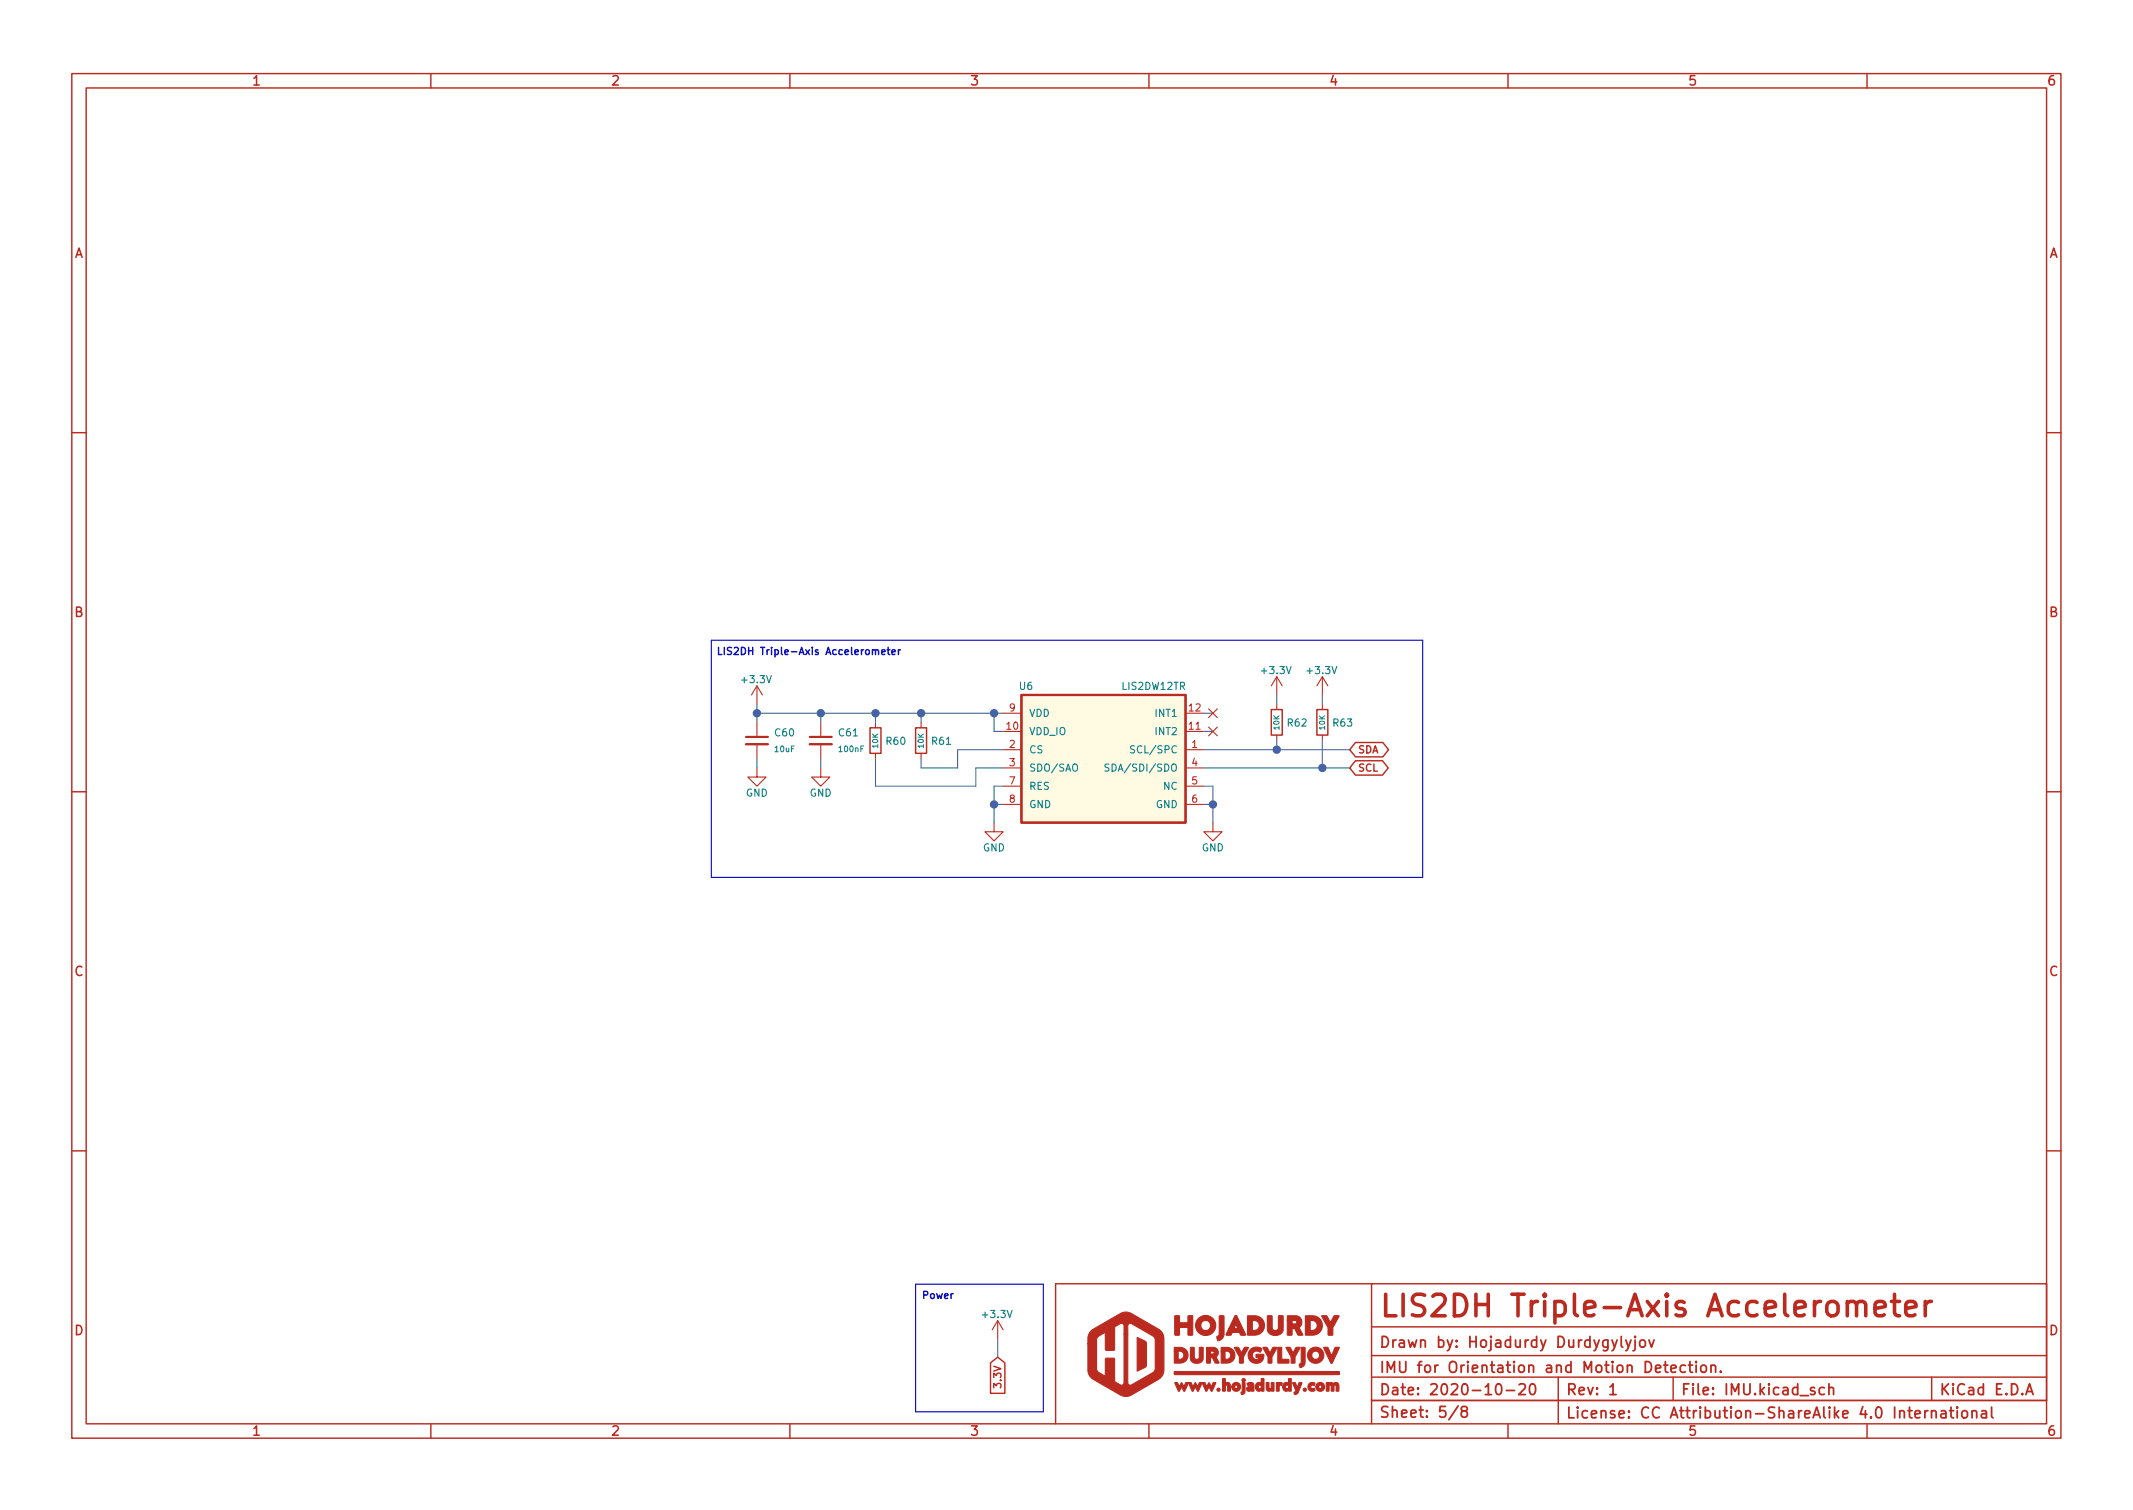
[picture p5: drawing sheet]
<svg xmlns="http://www.w3.org/2000/svg" width="297mm" height="210mm" viewBox="0 0 297 210" stroke-linecap="round" stroke-linejoin="round" font-family="sans-serif">
<g fill="none" stroke="#ba2a1f" stroke-width=".2">
<path d="M10 10.2h277v190.1h-277zM12 12.2h273v186.1h-273zM60 10.2v2M110 10.2v2M160 10.2v2M210 10.2v2M260 10.2v2M10 60.2h2M285 60.2h2M177 98.8h1.6v3.6h-1.6zM183.4 98.8h1.5v3.6h-1.5zM10 110.2h2"/>
<path d="M121.2 101.3h1.5v3.6h-1.5zM127.5 101.3h1.5v3.6h-1.5zM188.8 105.9h3.7l.8 1-.8 1h-3.7l-.8-1zM188.8 103.4h3.8l.8 1-.8 1h-3.8l-.8-1zM285 110.2h2M10 160.2h2M191 178.8h94v16.2h-94zM191 178.8h-44v19.5M285 160.2h2M60 198.3v2M110 198.3v2M137.9 189.8l1-.8 1 .8v4.2h-2z"/>
<path d="M160 198.3v2M191 188.8h94M191 184.8h94M191 195h94M191 191.8h94M191 195v3.3M210 198.3v2M217 191.8v6.5M233 191.8v3.2M260 198.3v2M269 191.8v3.2"/>
</g>
<g fill="none" stroke="#ba2a1f" stroke-width=".25">
<path d="M203.1 195.8l-1.3 1.9M203.8 196.5l-.2-.1a.31 .31 0 0 1-.1-.3 .31 .31 0 0 1 .3-.3l.4 .1a.31 .31 0 0 1 .1 .3 .31 .31 0 0 1-.2 .3h-.3l-.3 .3 .1 .4 .2 .1h.3l.2-.3v-.4l-.2-.1M208.5 192.8a.36 .36 0 0 1 .6 .2 .77 .77 0 0 1-.5 1.2 1 1 0 0 1-.1-1.4zM209.8 193.6h1.1M211.6 192.8l.2-.1 .5 .1a.41 .41 0 0 1 0 .5l-.8 .9h.9M213.1 192.8a.36 .36 0 0 1 .4-.1 .36 .36 0 0 1 .3 .3 .77 .77 0 0 1-.5 1.2 .91 .91 0 0 1-.2-1.4zM224.2 193.1l.4-.4v1.5M224.2 194.2h.9M224.5 186.6l.3 1M225.2 186.6l-.5 1.3-.2 .2M225.8 186.1v1.3l.2 .2M226.4 186.6l.4 1"/>
<path d="M227.1 186.6l-.5 1.3-.2 .2M227.7 186.6v1.3l-.1 .1-.2 .1M227.7 186.1l-.1 .1h.1h.1l-.1-.1v.1M228.5 186.7a.41 .41 0 0 1 .6 .2v.4a.41 .41 0 0 1-.4 .3 .41 .41 0 0 1-.4-.3v-.4zM229.6 186.6l.4 1 .3-1M230.6 190.6l.7-.2-.1-.2-.4-.1-.2 .2v.7l.2 .1 .4-.1M231.7 190.1h.6M231.9 189.6v1.3l.1 .1 .3 .1M232.7 190.6l.7-.2-.1-.2-.4-.1-.2 .2 .1 .7 .1 .1 .4-.1M234.7 190.2l-.4-.1-.3 .3v.4l.1 .2 .2 .1 .4-.1M235.1 190.1h.6M235.3 189.6v1.3l.1 .1 .3 .1"/>
<path d="M236.2 189.6l-.1 .1h.1h.1l-.1-.1v.1M236.2 190.1v1M237 190.2a.41 .41 0 0 1 .6 .2v.4a.41 .41 0 0 1-.4 .3 .41 .41 0 0 1-.4-.3v-.4zM238.3 190.2a.37 .37 0 0 1 .6 .1v.8M238.3 190.1v1M239.6 190.9l.1 .1-.1 .1v-.1v-.1v.2M254.1 193.3l-.5-.1-.3 .3v.4l.2 .2 .1 .1 .5-.1M254.7 193.3a.37 .37 0 0 1 .6 .1v.8M254.7 192.7v1.5M266.7 196.9l.7-.1-.1-.3-.4-.1-.2 .2 .1 .8h.1h.4M268.1 196.4v1M268.5 196.4l-.3 .1-.1 .2"/>
<path d="M269 196.6a.37 .37 0 0 1 .6 0v.8M269 196.4v1M270.3 196.5l.2-.1 .4 .1 .1 .9M271 196.8l-.5 .1a.29 .29 0 0 0-.2 .2 .29 .29 0 0 0 .2 .3h.5M271.5 196.4h.6M271.7 195.9v1.3l.1 .2h.3M272.6 195.9l-.1 .1 .1 .1v-.1v-.1v.2M272.6 196.4v1M273.3 196.5a.41 .41 0 0 1 .7 .2v.4a.41 .41 0 0 1-.4 .3 .41 .41 0 0 1-.4-.3v-.4zM274.6 196.6a.37 .37 0 0 1 .7 0v.8M274.6 196.4v1M276 196.5l.1-.1 .5 .1v.9"/>
<path d="M276.6 196.8l-.5 .1a.29 .29 0 0 0-.2 .2 .29 .29 0 0 0 .2 .3h.5M277.3 195.9v1.3l.3 .2M282.1 194.2l.5-1.5 .5 1.5M282.3 193.8h.7"/>
</g>
<path d="M257.3 181.5a.75 .75 0 0 1 1.2 .1v1.6M257.3 181.2v2M258.5 181.6l.2-.2 .3-.2h.4l.3 .2 .1 .2v1.6M261.1 182.2l1.4-.3-.1-.5-.3-.2h-.6l-.2 .2-.2 .2v1.2l.2 .3 .2 .1h.6l.3-.1M263.4 181.2h1.1M263.8 180.2v2.6l.2 .3 .3 .1h.2M265.4 182.2l1.4-.3v-.3l-.1-.2-.3-.2h-.6l-.3 .2-.1 .2v1.2l.1 .3 .3 .1h.6l.3-.1M268.1 181.2v2M269 181.2a.76 .76 0 0 0-.9 .6" fill="none" stroke="#ba2a1f" stroke-width=".5"/>
<g fill="#ba2a1f" stroke="#ba2a1f" stroke-width=".15">
<path d="M152 185.3l4.1-2.4 .7-.2 .7 .2 3.9 2.2a1.57 1.57 0 0 1 .7 1.5v4.3a2.4 2.4 0 0 1-1.5 1.6l-3.1 1.8-.9 .1-.6-.1-3.7-2.2a1.56 1.56 0 0 1-.8-1.2v-3.8h1.2v3.5l.1 .3 .3 .2 .8 .4v-2.3l.1-.1h1.2v3.2l.7 .5a.37 .37 0 0 0 .4 0 .37 .37 0 0 0 .2-.4v-6.6h.6v6.8a.47 .47 0 0 0 .8 .1l2.6-1.6 .3-.3 .1-4.2-.1-.3-.2-.3-3.1-1.7a.36 .36 0 0 0-.4 .4v1.1h-.6v-1.2a.49 .49 0 0 0-.8-.1l-.5 .3v3.1l-.1 .1h-1l-.2-.1v-2.3l-1 .6-.2 .3v.6h-1.2v-.5a1.58 1.58 0 0 1 .5-1.3z"/>
<path d="M173 192.5h.4v1.3a.32 .32 0 0 1-.2 .3 .32 .32 0 0 1-.4-.1v-.1l.2-.2z"/>
<path d="M180 192.5h.4l.3 .7 .2-.7h.2a.14 .14 0 0 1 .2 .1 .14 .14 0 0 1-.1 .1l-.3 .9a.46 .46 0 0 1-.7 .5 .24 .24 0 0 1 .2-.4z"/>
<path d="M163.6 192.5h.2a.6 .6 0 0 1 .4 .6l.3-.6 .4 .6 .1-.3a.27 .27 0 0 1 .2-.3 .27 .27 0 0 1 .3 .1l-.4 .8a.26 .26 0 0 1-.2 .3l-.4-.6-.1 .3a.29 .29 0 0 1-.3 .3z"/>
<path d="M165.5 192.5h.4l.2 .6 .3-.6 .4 .6 .1-.3a.27 .27 0 0 1 .2-.3 .27 .27 0 0 1 .3 .1l-.4 .8a.25 .25 0 0 1-.2 .3l-.3-.6-.2 .3a.29 .29 0 0 1-.3 .3z"/>
<path d="M167.4 192.5h.2a.61 .61 0 0 1 .4 .6l.3-.6 .4 .6 .1-.3a.27 .27 0 0 1 .2-.3 .27 .27 0 0 1 .3 .1l-.3 .8a.25 .25 0 0 1-.3 .3l-.3-.6-.3 .6a.19 .19 0 0 1-.2 0 .19 .19 0 0 1-.1-.2z"/>
<path d="M171.7 192.7a.61 .61 0 0 1 1 .1 .61 .61 0 0 1-.4 .9 .61 .61 0 0 1-.8-.6h.4a.21 .21 0 0 0 .3 .2 .21 .21 0 0 0 .1-.4 .22 .22 0 0 0-.4 .2h-.4z"/>
<path d="M173.7 192.6a.54 .54 0 0 1 .7-.1 .54 .54 0 0 1 .2 .6v.3a.2 .2 0 0 1-.1 .3 .2 .2 0 0 1-.2-.1l-.1 .1a.34 .34 0 0 1-.4 0 .34 .34 0 0 1-.2-.4l.5 .1 .1-.1v-.1l-.6 .1 .2-.2 .4-.1-.1-.2-.3 .1z"/>
<path d="M175.6 192h.4v1.6l-.1 .1a.17 .17 0 0 1-.2 0 .17 .17 0 0 1-.1-.1 .48 .48 0 0 1-.5 .1 .48 .48 0 0 1-.3-.6h.4a.22 .22 0 0 0 .3 .2 .22 .22 0 0 0 .1-.4 .22 .22 0 0 0-.4 .2h-.4a.48 .48 0 0 1 .3-.5 .48 .48 0 0 1 .5 .1z"/>
<path d="M176.3 192.5h.4v.8l.2 .1 .1-.2v-.7h.4v1.2h-.3v-.2a.44 .44 0 0 1-.6 .1 .44 .44 0 0 1-.2-.5z"/>
<path d="M179.4 192h.4v1.6l-.1 .1a.17 .17 0 0 1-.2 0 .17 .17 0 0 1 0-.1 .48 .48 0 0 1-.6 .1 .48 .48 0 0 1-.3-.6h.4a.22 .22 0 0 0 .3 .2 .22 .22 0 0 0 .1-.4 .22 .22 0 0 0-.4 .2h-.4a.48 .48 0 0 1 .3-.5 .48 .48 0 0 1 .5 .1z"/>
<path d="M182.3 192.7a.45 .45 0 0 1 .4-.3 .45 .45 0 0 1 .4 .3 .21 .21 0 0 1-.1 .2 .21 .21 0 0 1-.3 0 .27 .27 0 0 0-.1 .4 .27 .27 0 0 0 .4 0 .26 .26 0 0 1 .1 .4 .26 .26 0 0 1-.4 0 .63 .63 0 0 1-.5-.4 .63 .63 0 0 1 .1-.6z"/>
<path d="M183.4 192.7a.62 .62 0 0 1 1 .1 .62 .62 0 0 1-.4 .9 .62 .62 0 0 1-.7-.6h.3a.22 .22 0 0 0 .4 .2 .22 .22 0 0 0 0-.4 .22 .22 0 0 0-.4 .1l-.3 .1z"/>
<path d="M170.3 192h.3v.7a.43 .43 0 0 1 .6-.1 .43 .43 0 0 1 .1 .5v.6h-.3v-.7a.17 .17 0 0 0-.3-.1 .17 .17 0 0 0-.1 .2v.6h-.3z"/>
<path d="M177.7 192.6l.4-.1v.2a.23 .23 0 0 1 .3-.2 .23 .23 0 0 1 .2 .3 .23 .23 0 0 1-.4 .1l-.1 .8h-.3z"/>
<path d="M184.7 192.5h.3l.1 .2a.34 .34 0 0 1 .6 0 .48 .48 0 0 1 .6-.1 .48 .48 0 0 1 .2 .6l-.1 .5h-.3v-.6a.17 .17 0 0 0-.1-.2 .17 .17 0 0 0-.2 .1v.7h-.1h-.3v-.7a.16 .16 0 0 0-.2-.1 .16 .16 0 0 0-.1 .2v.5a.2 .2 0 0 1-.2 .1 .2 .2 0 0 1-.2-.1z"/>
<path d="M163.5 191h22.9h.1v.2v.2h-.2h-22.7z"/>
<path d="M181.2 187.6l.6 .1-.1 2.1a.56 .56 0 0 1-.7 .5 .48 .48 0 0 1 .2-.6z"/>
<path d="M184.3 187.6h.6l.5 1.2 .5-1.2h.6l-.8 1.9a.26 .26 0 0 1-.3 .3z"/>
<path d="M165.8 187.6h.3a.17 .17 0 0 1 .2 0 .17 .17 0 0 1 0 .2v1.3a.36 .36 0 0 0 .5 .2 .36 .36 0 0 0 .2-.4v-1.3h.5l.1 1.6a.91 .91 0 0 1-1 .6 .91 .91 0 0 1-.8-.8z"/>
<path d="M174.1 187.9a1.09 1.09 0 0 1 1.6 0 .25 .25 0 0 1-.1 .3 .25 .25 0 0 1-.3 0 .58 .58 0 0 0-.8 .1 .58 .58 0 0 0 .1 .8 .58 .58 0 0 0 .8-.1h-.5l.1-.4h1a1.09 1.09 0 0 1-1.2 1.2 1.09 1.09 0 0 1-.9-1.4z"/>
<path d="M182.4 187.9a1.13 1.13 0 0 1 1.8 .2 1.13 1.13 0 0 1-.7 1.7 1.13 1.13 0 0 1-1.4-1.1h.6a.55 .55 0 0 0 .8 .5 .55 .55 0 0 0 0-.9 .55 .55 0 0 0-.8 .3v.1h-.6l.1-.4z"/>
<path d="M168 187.6h1a.78 .78 0 0 1 .6 .6 .78 .78 0 0 1-.2 .8l.3 .6a.17 .17 0 0 1 0 .2 .17 .17 0 0 1-.2 0h-.3l-.4-.7h-.2v.7h-.6v-1.3h.8a.22 .22 0 0 0 .3-.2 .22 .22 0 0 0-.4-.2h-.1v.4h-.6z"/>
<path d="M171.9 187.6h.6l.4 .8 .4-.8h.3a.16 .16 0 0 1 .3 .1 .15 .15 0 0 1-.1 .2l-.3 .4a1.49 1.49 0 0 0-.3 1.4l-.1 .1h-.5a1.85 1.85 0 0 0-.5-1.7z"/>
<path d="M175.9 187.6h.5l.5 .8 .4-.8h.3a.15 .15 0 0 1 .2 .1 .15 .15 0 0 1-.1 .2l-.2 .4a1.49 1.49 0 0 0-.4 1.4l-.1 .1h-.4a1.85 1.85 0 0 0-.5-1.7z"/>
<path d="M179.1 187.6h.6l.4 .8 .4-.8h.3a.16 .16 0 0 1 .3 .1 .15 .15 0 0 1-.2 .2l-.2 .4a1.49 1.49 0 0 0-.4 1.4v.1h-.5a1.77 1.77 0 0 0-.5-1.7z"/>
<path d="M163.5 187.6h.9a1.11 1.11 0 0 1 1 1.3 1.11 1.11 0 0 1-1.3 .9h-.6v-1.7h.6v1.2h.1a.57 .57 0 0 0 .7-.6 .57 .57 0 0 0-.7-.6h-.7z"/>
<path d="M170.1 187.6h.8a1.11 1.11 0 0 1 1.1 1.3 1.11 1.11 0 0 1-1.4 .9h-.5v-1.7h.5v1.2h.2a.57 .57 0 0 0 .6-.6 .57 .57 0 0 0-.7-.6h-.6z"/>
<path d="M178 187.6h.5v1.7h1v.5h-1.5z"/>
<path d="M169.8 183.2l.7 .1v2.5a.81 .81 0 0 1-.9 .8 .43 .43 0 0 1 .1-.7z"/>
<path d="M166.9 183.6a1.4 1.4 0 0 1 2.2 .3 1.4 1.4 0 0 1-.8 2 1.4 1.4 0 0 1-1.8-1.3h.7a.68 .68 0 0 0 1 .5 .68 .68 0 0 0 .1-1.1 .68 .68 0 0 0-1.1 .5v.1h-.7a1.34 1.34 0 0 1 .4-1z"/>
<path d="M176.5 183.2h.7v1.8a.44 .44 0 0 0 .4 .3 .44 .44 0 0 0 .4-.4v-1.7h.6l.1 2a1.15 1.15 0 0 1-1.2 .8 1.15 1.15 0 0 1-1-.9z"/>
<path d="M163.6 183.2l.7 .1v.9h1.1v-1h.7v2.7h-.7v-1.1h-1.1v1.1h-.7z"/>
<path d="M172 183.2a.28 .28 0 0 1 .4 .3l1 2.2a.16 .16 0 0 1 .1 .2 .16 .16 0 0 1-.3 0h-.4l-.2-.4h-1l-.2 .4h-.5a.14 .14 0 0 1-.2-.1 .14 .14 0 0 1 .1-.1l.3-.7h1.3l-.3-.6-.3 .6h-.7z"/>
<path d="M179.3 183.2h.9a.91 .91 0 0 1 1 .5 .91 .91 0 0 1-.3 1.1l.4 .9a.13 .13 0 0 1 .1 .1 .13 .13 0 0 1-.1 .1h-.6l-.4-.9h-.4v.9h-.6v-2h.6v.4h.3a.26 .26 0 0 0 .4-.1 .26 .26 0 0 0-.3-.3h-1z"/>
<path d="M184.1 183.2h.7l.5 1 .5-1h.5a.13 .13 0 0 1 .2 .1 .13 .13 0 0 1-.1 .1l-.3 .6a1.93 1.93 0 0 0-.5 1.8l-.1 .1h-.5a2.2 2.2 0 0 0-.6-2z"/>
<path d="M173.7 183.2h1.2a1.38 1.38 0 0 1 1.2 1.7 1.38 1.38 0 0 1-1.8 1h-.6v-2h.7v1.4a.75 .75 0 0 0 1-.8 .7 .7 0 0 0-.8-.6h-.9z"/>
<path d="M181.8 183.2h1.1a1.38 1.38 0 0 1 1.2 1.7 1.38 1.38 0 0 1-1.7 1h-.6v-2h.7v1.4a.75 .75 0 0 0 .9-.8 .71 .71 0 0 0-.7-.6h-.9z"/>
<path d="M158.4 186.2l1.2 .6 .1 .8-.1 2.6-.1 .2-1.1 .5z"/>
<circle cx="169.7" cy="193.5" r=".22"/>
<circle cx="181.7" cy="193.5" r=".22"/>
<circle cx="173.2" cy="192.2" r=".23"/>
</g>
<path d="M103.9 103.6h3M112.8 103.6h3" fill="none" stroke="#ba2a1f" stroke-width=".33"/>
<path d="M142.2 96.8h22.9v17.7h-22.9zM103.9 102.6h3M112.8 102.6h3" fill="none" stroke="#ba2a1f" stroke-width=".3"/>
<g fill="none" stroke="#ba2a1f" stroke-width=".15">
<path d="M105.4 95.5v2.5M105.4 95.5l-.8 1.3M105.4 95.5l.8 1.3M139.7 99.3h2.5M165.1 99.3h2.5M168.3 98.7l1.2 1.2M169.5 98.7l-1.2 1.2M177.8 94.2v2.6M177.8 98v.8M177.8 94.2l-.8 1.3M177.8 94.2l.8 1.3M184.1 94.2l-.7 1.3"/>
<path d="M184.1 94.2v2.6M184.1 98v.8M184.1 94.2l.8 1.3M105.4 106.9v1.3h1.3l-1.3 1.3-1.3-1.3h1.3M105.4 100.6v2M105.4 103.6v2.1M114.3 106.9v1.3h1.3l-1.3 1.3-1.3-1.3h1.3M114.3 100.6v2M114.3 103.6v2.1M121.9 100.6v.7M121.9 104.9v.8M128.3 100.6v.7"/>
<path d="M128.3 104.9v.8M138.4 114.5v1.3h1.3l-1.3 1.3-1.2-1.3h1.2M139.7 104.4h2.5M139.7 101.8h2.5M139.7 109.5h2.5M139.7 106.9h2.5M139.7 112h2.5M165.1 104.4h2.5M165.1 101.8h2.5M165.1 109.5h2.5M165.1 106.9h2.5M165.1 112h2.5"/>
<path d="M168.3 101.2l1.2 1.3M168.9 114.5v1.3h1.3l-1.3 1.3-1.3-1.3h1.3M169.5 101.2l-1.2 1.3M177.8 102.4v.7M184.1 102.4v.7M138.9 183.9l-.7 1.3M138.9 183.9v2.5M138.9 183.9l.8 1.3"/>
</g>
<path d="M142.2 96.8h22.9v17.7h-22.9z" fill="#fffae1" stroke="#fffae1" stroke-width=".14"/>
<path d="M149.4 106.5l.2-.1a.34 .34 0 0 1 .4 .3v.3a.33 .33 0 0 1-.3 .4 .33 .33 0 0 1-.3-.4zM154.4 106.4h-.3l-.2 .2 .1 .2 .4 .2v.3l-.2 .1-.3-.1M158 103.9l-.4-.1-.1 .1v.3l.4 .2 .1 .3-.2 .1h-.4" fill="none" stroke="#008484" stroke-width=".15"/>
<path d="M122.8 90.8l.5-.1-.1-.2h-.3l-.1 .1v.5h.4M123.5 90.5h.4M123.7 90.1v.9l.2 .1M124.2 90.8l.5-.1-.1-.2h-.3l-.1 .1 .1 .5h.3M125.1 90.5v.6M125.4 90.5l-.3 .2" fill="none" stroke="#0000c2" stroke-width=".2"/>
<path d="M99.1 89.1h99v33.1h-99zM127.5 178.8h17.8v17.8h-17.8z" fill="none" stroke="#0000c2" stroke-width=".15"/>
<g fill="none" stroke="#437584" stroke-width=".15">
<path d="M105.4 98v2.6M105.4 99.3h34.3M114.3 99.3v1.3M121.9 99.3v1.3M128.3 99.3v1.3M138.4 99.3v2.5h1.3M167.6 99.3h1.3M177.8 96.8v1.2M184.1 96.8v1.2M105.4 105.7v1.2M114.3 105.7v1.2M121.9 105.7v3.8h14v-2.6h3.8"/>
<path d="M138.4 112h1.3M139.7 104.4h-6.4v2.5h-5v-1.2M139.7 109.5h-1.3v5M167.6 106.9h20.4M167.6 109.5h1.3v5M167.6 112h1.3M167.6 101.8h1.3M167.6 104.4h20.4M177.8 103.1v1.3M184.1 103.1v3.8M138.9 186.4v2.6"/>
</g>
<g fill="#437584" stroke="#437584" stroke-width=".15">
<circle cx="114.3" cy="99.3" r=".51"/>
<circle cx="121.9" cy="99.3" r=".51"/>
<circle cx="138.4" cy="112" r=".51"/>
<circle cx="105.4" cy="99.3" r=".51"/>
<circle cx="128.3" cy="99.3" r=".51"/>
<circle cx="138.4" cy="99.3" r=".51"/>
<circle cx="168.9" cy="112" r=".51"/>
<circle cx="177.8" cy="104.4" r=".51"/>
<circle cx="184.2" cy="106.9" r=".51"/>
</g>
<text font-size="4.2" fill="#ba2a1f" x="192" y="183.4">LIS2DH Triple-Axis Accelerometer</text>
<g font-size="2.1" fill="#ba2a1f">
<text x="192" y="187.7">Drawn by: Hojadurdy Durdygylyjov</text>
<text x="192" y="191.2">IMU for Orientation and Motion Detection.</text>
<text x="192" y="194.3">Date: 2020-10-20</text>
<text x="192" y="197.4">Sheet: 5/8</text>
<text x="218" y="194.3">Rev: 1</text>
<text x="218" y="197.5">License: CC Attribution-ShareAlike 4.0 International</text>
<text x="234" y="194.3">File: IMU.kicad_sch</text>
<text x="270" y="194.3">KiCad E.D.A</text>
</g>
<g font-size="1.8" fill="#ba2a1f">
<text x="35" y="11.9">1</text>
<text x="85" y="11.9">2</text>
<text x="135" y="11.9">3</text>
<text x="185" y="11.9">4</text>
<text x="235" y="11.9">5</text>
<text x="285" y="11.9">6</text>
<text x="10.3" y="35.9">A</text>
<text x="285.3" y="35.9">A</text>
<text x="10.3" y="85.9">B</text>
<text x="285.3" y="85.9">B</text>
<text x="10.3" y="135.9">C</text>
<text x="285.3" y="135.9">C</text>
<text x="10.3" y="185.9">D</text>
<text x="285.3" y="185.9">D</text>
<text x="35" y="199.9">1</text>
<text x="85" y="199.9">2</text>
<text x="135" y="199.9">3</text>
<text x="185" y="199.9">4</text>
<text x="235" y="199.9">5</text>
<text x="285" y="199.9">6</text>
</g>
<g font-size="1.4" fill="#0000c2">
<text x="99.7" y="91.2">LIS2DH Triple-Axis Accelerometer</text>
<text x="128.3" y="180.9">Power</text>
</g>
<g font-size="1.4" fill="#008484">
<text x="103.4" y="95.1">+3.3V</text>
<text x="175.8" y="93.8">+3.3V</text>
<text x="182.2" y="93.8">+3.3V</text>
<text x="142" y="96.1">U6</text>
<text x="143.3" y="99.8">VDD</text>
<text x="156.3" y="96.1">LIS2DW12TR</text>
<text x="161.1" y="99.8">INT1</text>
<text x="179.4" y="101.2">R62</text>
<text x="185.7" y="101.2">R63</text>
<text x="108" y="102.5">C60</text>
<text x="116.9" y="102.5">C61</text>
<text x="123.5" y="103.7">R60</text>
<text x="129.8" y="103.7">R61</text>
<text x="143.3" y="104.9">CS</text>
<text x="143.3" y="107.4">SDO/SAO</text>
<text x="143.3" y="102.3">VDD_IO</text>
<text x="155" y="107.4">SDA/SDI/SDO</text>
<text x="158" y="104.9">SCL/SPC</text>
<text x="161.1" y="102.3">INT2</text>
<text x="103.8" y="110.9">GND</text>
<text x="112.7" y="110.9">GND</text>
<text x="143.3" y="110">RES</text>
<text x="143.3" y="112.5">GND</text>
<text x="161" y="112.5">GND</text>
<text x="162.1" y="110">NC</text>
<text x="136.9" y="118.5">GND</text>
<text x="167.3" y="118.5">GND</text>
<text x="137" y="183.5">+3.3V</text>
</g>
<g font-size="1.4" fill="#ba2a1f">
<text x="140.2" y="101.6">10</text>
<text x="140.6" y="99.1">9</text>
<text x="165.6" y="99.1">12</text>
<text x="165.6" y="101.6">11</text>
<text x="140.6" y="104.1">2</text>
<text x="140.6" y="106.7">3</text>
<text x="166" y="104.1">1</text>
<text x="166" y="106.7">4</text>
<text x="189" y="107.4">SCL</text>
<text x="189" y="104.9">SDA</text>
<text x="140.6" y="109.2">7</text>
<text x="140.6" y="111.8">8</text>
<text x="166" y="109.2">5</text>
<text x="166" y="111.8">6</text>
<text x="139.4" y="192.9" transform="rotate(-90 139.4 192.9)">3.3V</text>
</g>
<g font-size="1.1" fill="#008484">
<text x="108" y="104.7">10uF</text>
<text x="116.9" y="104.7">100nF</text>
</g>
<g font-size="1" fill="#008484">
<text x="178.2" y="101.6" transform="rotate(-90 178.2 101.6)">10K</text>
<text x="184.5" y="101.6" transform="rotate(-90 184.5 101.6)">10K</text>
<text x="122.3" y="104.1" transform="rotate(-90 122.3 104.1)">10K</text>
<text x="128.6" y="104.1" transform="rotate(-90 128.6 104.1)">10K</text>
</g>
</svg>
